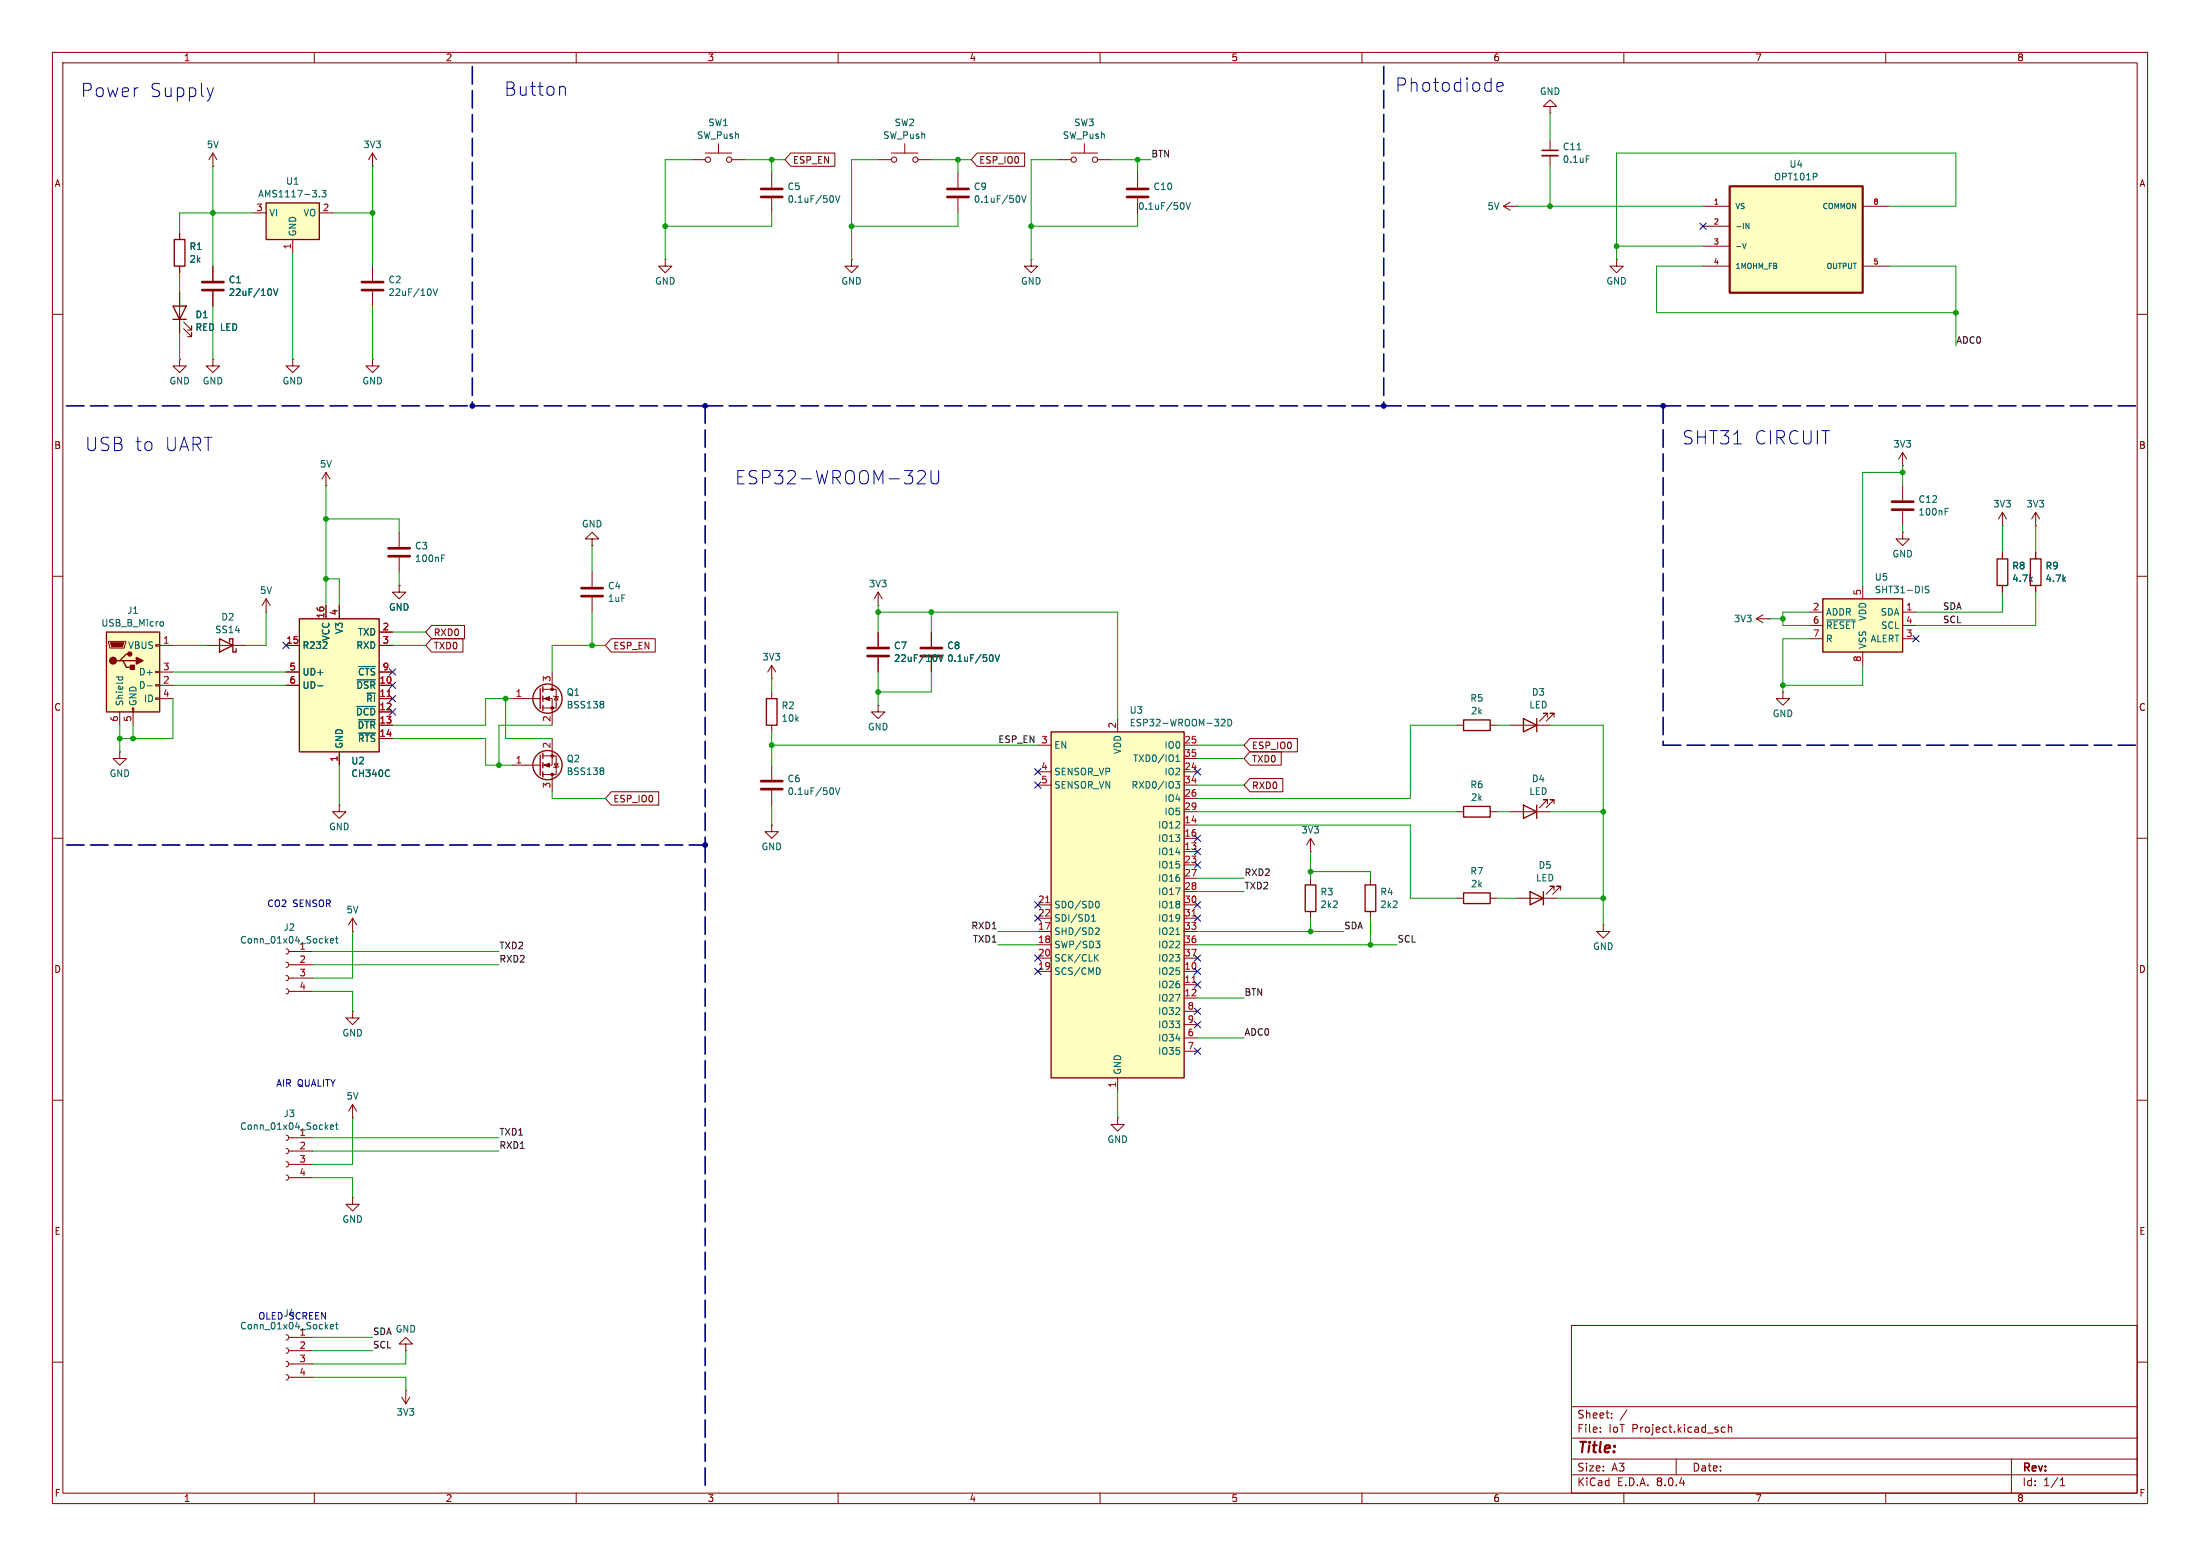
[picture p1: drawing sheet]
<svg xmlns="http://www.w3.org/2000/svg" width="420mm" height="297mm" viewBox="0 0 420 297" stroke-linecap="round" stroke-linejoin="round" font-family="sans-serif">
<g fill="none" stroke="#840000" stroke-width=".19">
<path d="M10 10h400v277h-400zM12 12h396v273h-396zM60 10v2M110 10v2M160 10v2M210 10v2M260 10v2M310 10v2M360 10v2M40.6 31.8h.1M40.6 29.2l-.7 1.3M40.6 29.2v2.6"/>
<path d="M40.6 29.2l.8 1.3M71.1 31.8h.1M71.1 29.2v2.6M71.1 29.2l-.7 1.3M71.1 29.2l.8 1.3M167.6 30.5h2.6M170.2 29.2h5.1M172.7 27.4v1.8M175.3 30.5h2.5M182.9 33v2.8M182.9 37.8v2.8M217.2 33v2.8"/>
<path d="M217.2 37.8v2.8M10 60h2M71.1 50.8v2.8M71.1 55.6v2.8M127 49.5v1.3h1.3l-1.3 1.3-1.3-1.3h1.3M127 49.5h.1M196.8 49.5v1.3h1.3l-1.3 1.3-1.2-1.3h1.2M196.8 49.5h.1M408 60h2M71.1 68.6v1.3h1.3l-1.3 1.2-1.3-1.2h1.3M71.1 68.6h.1M62.2 92.7h.1"/>
<path d="M62.2 90.2l-.7 1.2M62.2 90.2v2.5M62.2 90.2l.8 1.2M10 110h2M76.2 111.8v1.2h1.3l-1.3 1.3-1.3-1.3h1.3M76.2 111.8h.1M76.2 101.6v2.8M76.2 106.4v2.8M408 110h2M97.8 133.4h5.3M103.6 133.4h1.8v5M103.6 131.6h2.6v3.5h-2.6"/>
<path d="M105.4 128.3v3.3M105.7 132.8l1 .3M106.2 133l.4 .6h-.8zM167.6 134.6v1.3h1.3l-1.3 1.3-1.2-1.3h1.2M167.6 134.6h.1M167.6 120.7v2.7M167.6 125.5v2.8M177.8 120.7v2.7M177.8 125.5v2.8M288.3 138.4h7.6M295.4 136.9v-.8h-.8h.8l-1.5 1.6M296.7 136.9v-.8h-.8h.8l-1.6 1.6"/>
<path d="M10 160h2M408 160h2M250.2 162.6h.1M250.2 160l-.8 1.3M250.2 160v2.6M250.2 160l.8 1.3M10 210h2M408 210h2M10 260h2M77.5 256.5h1.2l-1.2-1.2-1.3 1.2h1.3v1.3M77.5 257.8h.1M300 253h108v32h-108z"/>
<path d="M408 260h2M76.7 266.7l.8 1.3M77.5 265.4h.1M77.5 265.4v2.6M78.2 266.7l-.7 1.3M300 278.5h108M300 274.5h108M300 268.5h108M305.5 273.2v.2M305.5 272.5v.1M307.7 270.5v.2M307.7 269.8v.1"/>
<path d="M310.6 269.1l-1.3 1.9M320 278.5v3M329.3 272.5l-.4-.1-.3 .3 .1 .6h.6M329.9 272.5l.3-.1 .3 .1 .1 .9M329.9 271.9v1.5M384 278.5v6.5M60 285v2M110 285v2M160 285v2M210 285v2M260 285v2M300 281.5h108"/>
<path d="M310 285v2M360 285v2M393.3 283.6h.9M393.3 282.5l.4-.4v1.5"/>
<circle cx="170.7" cy="30.5" r=".51"/>
<circle cx="174.8" cy="30.5" r=".51"/>
</g>
<path d="M180.8 36.1h4.1M180.8 37.6h4.1M215.1 36.1h4.1M215.1 37.6h4.1M69.1 55.4h4.1M69.1 53.8h4.1M74.2 106.2h4M74.2 104.6h4M165.6 123.7h4.1M165.6 125.2h4.1M175.8 123.7h4M175.8 125.2h4" fill="none" stroke="#840000" stroke-width=".51"/>
<g fill="none" stroke="#006464" stroke-width=".19">
<path d="M194.5 37.4l.2 .4-.2 .8M195 37.4l.5 1.2 .4-1.2M225.9 38.7l.2 .5-.2 .7M226.4 38.7l.4 1.2 .5-1.2M82.3 55.4v.8M82.7 55.1l.4 1.3 .4-1.3M84.3 106.5h.4M84.3 105.9h.6M115 133.9l.3 .2-.3 .3 .3 .3v.2l-.3 .2M178.8 125.2v.8M179.2 125l.4 1.3 .4-1.3M189.4 125l.2 .5-.2 .7"/>
<path d="M190 125l.4 1.3 .4-1.3"/>
</g>
<g fill="none" stroke="#840000" stroke-width=".25">
<path d="M103.1 131.4v3.9M103.6 131.1v1M103.6 132.8v1.1M103.6 134.6v1M290.8 137.2l2.6 1.2-2.6 1.3zM293.4 137.2v2.5"/>
<circle cx="104.5" cy="133.3" r="2.79"/>
</g>
<g fill="#840000" stroke="#840000" stroke-width=".19">
<path d="M103.9 133.4l1-.4v.7z"/>
<circle cx="105.4" cy="135.1" r=".25"/>
<circle cx="105.4" cy="131.6" r=".25"/>
</g>
<path d="M50.8 38.7h10.2v7h-10.2z" fill="#ffffc2"/>
<path d="M50.8 38.7h10.2v7h-10.2zM33 58.4h2.6l-1.3 2.6zM33.3 45.7h2v5.1h-2zM33 61h2.6M290.8 153.7l2.6 1.2-2.6 1.3zM293.4 153.7v2.5M249.2 168.9h2v5.1h-2zM260.6 168.9h2v5.1h-2z" fill="none" stroke="#840000" stroke-width=".25"/>
<g fill="none" stroke="#840000" stroke-width=".19">
<path d="M34.3 44.5v1.2M34.3 50.8v1.3M34.3 55.9v7.6M40.6 50.8v2.8M40.6 55.6v2.8M48.3 40.6h2.5M55.9 45.7v2.6M61 40.6h2.5M34.3 68.6v1.3h1.3l-1.3 1.2-1.3-1.2h1.3M34.3 68.6h.1M35.1 62.7l1.5 1.6v-.8v.8h-.8M35.1 61.5l1.5 1.5v-.8v.8h-.8"/>
<path d="M40.6 68.6v1.3h1.3l-1.3 1.2-1.2-1.2h1.2M40.6 68.6h.1M55.9 68.6v1.3h1.2l-1.2 1.2-1.3-1.2h1.3M55.9 68.6h.1M288.3 154.9h7.6M295.4 153.4v-.7h-.8h.8l-1.5 1.5M296.7 153.4v-.7h-.8h.8l-1.6 1.5M250.2 167.6v1.3M250.2 174v1.3M261.6 167.6v1.3M261.6 174v1.3M306.1 176.5v1.3h1.2l-1.2 1.3-1.3-1.3h1.3"/>
<path d="M306.1 176.5h.1"/>
</g>
<path d="M61 37.5v.1M61.4 36.3h.8l-.4 .5 .4 .1v.6l-.2 .1-.6-.1M51.8 55.4v.8M52.2 55.1l.4 1.3 .4-1.3" fill="none" stroke="#006464" stroke-width=".19"/>
<path d="M38.6 55.4h4.1M38.6 53.8h4.1" fill="none" stroke="#840000" stroke-width=".51"/>
<path d="M57.1 118.1h15.3v25.4h-15.3z" fill="#ffffc2"/>
<path d="M57.1 118.1h15.3v25.4h-15.3zM279.4 137.4h5.1v2h-5.1zM279.4 153.9h5.1v2.1h-5.1z" fill="none" stroke="#840000" stroke-width=".25"/>
<g fill="none" stroke="#840000" stroke-width=".19">
<path d="M62.2 115.6v2.5M64.8 115.6v2.5M54.6 130.8h2.5M54.6 123.2h2.5M54.6 128.3h2.5M72.4 130.8h2.5M72.4 133.4h2.5M72.4 135.9h2.5M72.4 138.4h2.5M72.4 123.2h2.5M72.4 120.7h2.5M72.4 128.3h2.5"/>
<path d="M278.1 138.4h1.3M284.5 138.4h1.2M340.4 132.1v1.3h1.2l-1.2 1.2-1.3-1.2h1.3M340.4 132.1h.1M64.8 143.5v2.6M72.4 141h2.5M278.1 154.9h1.3M284.5 154.9h1.2M67.3 193v1.3h1.3l-1.3 1.3-1.3-1.3h1.3M67.3 193h.1"/>
</g>
<path d="M60.7 130.9h.9M68.1 134.8h3.6M68.2 129.8h3.5M68.4 137.4h3.3M68.5 139.9h3.2M68.5 127.2h3.2M74.3 147v.1M74.3 148.1v.1" fill="none" stroke="#006464" stroke-width=".19"/>
<path d="M73.9 132.9h.7" fill="none" stroke="#a90000" stroke-width=".19"/>
<path d="M20.3 120.7h10.2v15.2h-10.2z" fill="#ffffc2"/>
<g fill="none" stroke="#840000" stroke-width=".25">
<path d="M381.3 106.7h2v5.1h-2zM20.3 120.7h10.2v15.2h-10.2zM22.9 126.1h.6l.6 1.3h1.3M23.5 126.1h2.5M24.8 124.8h-.7l-1.2 1.3h-.7M41.9 121.9l2.5 1.3-2.5 1.3zM43.8 122.6v-.7h.6v2.6h.7v-.7M146.3 133.4h2v5h-2zM103.1 144.1v3.9M103.6 143.8v1M103.6 145.5v1.1M103.6 147.3v1"/>
<path d="M279.4 170.4h5.1v2.1h-5.1zM292.1 170.2l2.5 1.3-2.5 1.2zM294.6 170.2v2.5"/>
<circle cx="104.5" cy="146" r="2.79"/>
</g>
<g fill="#840000" stroke="#840000" stroke-width=".25">
<path d="M26 125.5l1.3 .6-1.3 .6z"/>
<path d="M24.9 127h.8v.8h-.8z"/>
<circle cx="21.6" cy="126.1" r=".63"/>
<circle cx="24.8" cy="124.8" r=".38"/>
</g>
<g fill="none" stroke="#840000" stroke-width=".19">
<path d="M132.1 30.5h2.5M134.6 29.2h5.1M137.2 27.4v1.8M139.7 30.5h2.5M147.3 33v2.8M147.3 37.8v2.8M201.9 30.5h2.6M204.5 29.2h5M207 27.4v1.8M209.5 30.5h2.6M287 39.4l1.3 .7M287 39.4h2.6"/>
<path d="M288.3 38.6l-1.3 .8M289.6 39.4h.1M295.9 20.3h1.3l-1.3-1.2-1.3 1.2h1.3v1.3M295.9 21.6h.1M295.9 26.7v2M295.9 29.7v2.1M162.6 49.5v1.3h1.2l-1.2 1.3-1.3-1.3h1.3M162.6 49.5h.1M308.6 49.5v1.3h1.3l-1.3 1.3-1.3-1.3h1.3M308.6 49.5h.1M382.3 97.8v2.5M382.3 97.8l-.8 1.3"/>
<path d="M382.3 97.8l.7 1.3M50.8 116.8h.1M50.8 114.3l-.8 1.3M50.8 114.3v2.5M50.8 114.3l.8 1.3M113 102.9h1.3l-1.3-1.3-1.2 1.3h1.2v1.2M113 104.1h.1M113 109.2v2.8M113 114v2.8M167.6 115.6h.1M167.6 113l-.7 1.3M167.6 113v2.6"/>
<path d="M167.6 113l.8 1.3M335.3 118.1l1.2 .8M335.3 118.1h2.5M336.5 117.3l-1.2 .8M337.8 118.1h.1M382.3 100.3h.1M382.3 105.4v1.3M382.3 111.8v1.2M20.7 122.4h3.3v.3l-.3 1h-2.7zM22.9 135.9v2.5M25.3 135.1h.2v.8h-.2zM25.4 135.9v2.5"/>
<path d="M29.7 133.2h.8v.3h-.8zM29.7 130.7h.8v.2h-.8zM29.7 128.1h.8v.3h-.8zM29.7 123.1h.8v.2h-.8zM30.5 123.2h2.5M30.5 130.8h2.5M30.5 128.3h2.5M30.5 133.4h2.5M39.4 123.2h7.6M147.3 129.5h.1M147.3 127v2.5M147.3 132.1v1.3"/>
<path d="M147.3 138.4v1.3M147.3 127l-.7 1.3M147.3 127l.8 1.3M22.9 143.5v1.3h1.2l-1.2 1.3-1.3-1.3h1.3M22.9 143.5h.1M64.8 153.7v1.2h1.2l-1.2 1.3-1.3-1.3h1.3M64.8 153.7h.1M97.8 146.1h5.3M103.6 144.3h2.6v3.5h-2.6M105.4 141v5.1h-1.8M105.4 147.8v3.3M105.8 145.8h.8l-.4 .6z"/>
<path d="M106.7 146.3l-1 .3M147.3 157.5v1.3h1.3l-1.3 1.2-1.3-1.2h1.3M147.3 157.5h.1M147.3 146.1v2.7M147.3 150.9v2.8M67.3 177.8h.1M67.3 175.3l-.8 1.2M67.3 175.3v2.5M67.3 175.3l.8 1.2M278.1 171.5h1.3M284.5 171.5h1.2M289.6 171.5h7.6"/>
<path d="M296.7 169.9v-.7h-.8h.8l-1.6 1.5M297.9 169.9v-.7h-.7h.7l-1.5 1.5M54.6 188.7l.4 .2 .1 .3-.1 .4-.4 .1M54.6 186.2l.4 .1 .1 .4-.1 .3-.4 .2M54.6 183.6l.4 .2 .1 .4-.1 .3-.4 .2M54.6 181.1l.4 .2 .1 .3-.1 .4-.4 .1M55.1 189.2h4.6M55.1 186.7h4.6M55.1 184.2h4.6M55.1 181.6h4.6M54.6 219.2l.4 .2 .1 .3-.1 .4-.4 .1M54.6 216.7l.4 .1 .1 .4-.1 .3-.4 .2"/>
<path d="M55.1 219.7h4.6M55.1 217.2h4.6M67.3 213.4h.1M67.3 210.8v2.6M67.3 210.8l-.8 1.3M67.3 210.8l.8 1.3M54.6 224.3l.4 .1 .1 .4-.1 .3-.4 .2M54.6 221.7l.4 .2 .1 .3-.1 .4-.4 .2M55.1 224.8h4.6M55.1 222.2h4.6M67.3 228.6v1.3h1.3l-1.3 1.2-1.3-1.2h1.3M67.3 228.6h.1"/>
<path d="M54.6 259.8l.4 .2 .1 .3-.1 .4-.4 .2M54.6 257.3l.4 .2 .1 .3-.1 .4-.4 .1M54.6 254.8l.4 .1 .1 .4-.1 .3-.4 .2M55.1 257.8h4.6M55.1 255.3h4.6M54.6 262.4l.4 .1 .1 .4-.1 .3-.4 .2M55.1 262.9h4.6M55.1 260.3h4.6"/>
<circle cx="135.1" cy="30.5" r=".51"/>
<circle cx="139.2" cy="30.5" r=".51"/>
<circle cx="205" cy="30.5" r=".51"/>
<circle cx="209" cy="30.5" r=".51"/>
</g>
<g fill="#840000" stroke="#840000" stroke-width=".19">
<path d="M21.1 122.7h2.5l-.2 .7h-2.1z"/>
<path d="M103.9 146.1l1-.4v.7z"/>
<circle cx="105.4" cy="144.3" r=".25"/>
<circle cx="105.4" cy="147.8" r=".25"/>
</g>
<g fill="none" stroke="#006464" stroke-width=".19">
<path d="M158.9 37.4l.2 .4-.2 .8M159.5 37.4l.4 1.2 .4-1.2M301.1 28.6h.7M302.8 29.7h.6M30.8 118.7h.3l.1 .2-.1 .5-.3 .1M22.2 129.2h1.2M22.7 129.2l-.1 .4M23.4 129.2v.4M28.1 130.9h1M115 146.6l.3 .2-.3 .3 .3 .3v.2l-.3 .2M158.9 150.4l.2 .5-.2 .7M159.5 150.4l.4 1.3 .4-1.3"/>
<path d="M63.1 179.6l.6-.1-.1-.3h-.3l-.2 .1v.7h.5M64 179.2h.5M64.2 178.7v1.1l.3 .2M63.1 215.1l.6-.1-.1-.2-.3-.1-.2 .2v.6h.5M64 214.7h.5M64.2 214.3v1.1l.3 .2M63.1 253.2l.6-.1-.1-.2-.3-.1-.2 .2v.6h.5M64 252.8h.5M64.2 252.4v1.1l.3 .2"/>
</g>
<path d="M145.3 36.1h4.1M145.3 37.6h4.1M111 113.8h4.1M111 112.3h4.1M145.3 149.1h4.1M145.3 150.6h4.1" fill="none" stroke="#840000" stroke-width=".51"/>
<path d="M294.4 29.7h3" fill="none" stroke="#840000" stroke-width=".33"/>
<path d="M294.4 28.7h3" fill="none" stroke="#840000" stroke-width=".3"/>
<path d="M330.2 35.6h25.4v20.3h-25.4z" fill="#ffffc2"/>
<path d="M330.2 35.6h25.4v20.3h-25.4z" fill="none" stroke="#840000" stroke-width=".41"/>
<path d="M325.1 39.4h5.1M355.6 39.4h5.1M325.1 43.2h5.1M325.1 47h5.1M325.1 50.8h5.1M355.6 50.8h5.1" fill="none" stroke="#840000" stroke-width=".19"/>
<path d="M346.8 33.2v.4M333.3 42.6l.6 1v-1M333.3 46.4l-.3 1.1" fill="none" stroke="#006464" stroke-width=".19"/>
<path d="M200.7 139.7h25.4v66h-25.4z" fill="#ffffc2"/>
<path d="M200.7 139.7h25.4v66h-25.4z" fill="none" stroke="#840000" stroke-width=".25"/>
<g fill="none" stroke="#840000" stroke-width=".19">
<path d="M363.2 88.9h.1M363.2 86.4l-.7 1.2M363.2 86.4v2.5M363.2 86.4l.8 1.2M213.4 137.2v2.5M198.1 147.3h2.6M198.1 142.2h2.6M198.1 149.9h2.6M226.1 157.5h2.5M226.1 147.3h2.5M226.1 142.2h2.5M226.1 152.4h2.5"/>
<path d="M226.1 154.9h2.5M226.1 149.9h2.5M226.1 144.8h2.5M198.1 177.8h2.6M198.1 172.7h2.6M198.1 175.3h2.6M226.1 162.6h2.5M226.1 160h2.5M226.1 177.8h2.5M226.1 172.7h2.5M226.1 175.3h2.5M226.1 165.1h2.5"/>
<path d="M226.1 167.6h2.5M226.1 170.2h2.5M198.1 185.4h2.6M198.1 180.3h2.6M198.1 182.9h2.6M226.1 185.4h2.5M226.1 188h2.5M226.1 190.5h2.5M226.1 180.3h2.5M226.1 182.9h2.5M226.1 198.1h2.5M226.1 193h2.5"/>
<path d="M226.1 195.6h2.5M213.4 213.4v1.2h1.2l-1.2 1.3-1.3-1.3h1.3M213.4 213.4h.1M213.4 205.7v2.6M226.1 200.7h2.5"/>
</g>
<path d="M199.6 172.3h.8M227.6 174.8h.7M227.6 187.5h.7" fill="none" stroke="#a90000" stroke-width=".19"/>
<g fill="none" stroke="#006464" stroke-width=".19">
<path d="M233.1 137.4l.5-.1 .3 .4-.8 .9h.8M234.4 137.3a.64 .64 0 0 1 .7 .6 .64 .64 0 0 1-.7 .7zM224.4 149.2h.8l-.4 .5 .3 .1v.5l-.1 .1h-.5M224.5 145.4h.7M224.5 144.5l.3-.4v1.3M208.4 175.8h.7M208.4 174.9l.4-.3v1.2M209.2 179.6h.8l-.4 .5 .3 .2 .1 .4-.3 .2h-.3M209.3 177.1l.4 .1 .2 .3-.8 .9h.8M209.4 172a.68 .68 0 0 1 .5 .7 .68 .68 0 0 1-.5 .6M224.5 178.4h.7M209.1 182.7l.6 .8"/>
<path d="M209.7 182.2l-.8 .7M209.8 184.8l.2 .5-.2 .6"/>
</g>
<path d="M348 114.3h15.2v10.2h-15.2z" fill="#ffffc2"/>
<path d="M348 114.3h15.2v10.2h-15.2zM387.6 106.7h2v5.1h-2z" fill="none" stroke="#840000" stroke-width=".25"/>
<g fill="none" stroke="#840000" stroke-width=".19">
<path d="M151 29.2h8.4v2.6h-8.4l-1.1-1.3zM186.5 29.2h9.1v2.6h-9.1l-1.1-1.3zM34.3 44.5v1.2M34.3 50.8v1.3M34.3 55.9v2.5M40.6 50.8v2.8M40.6 55.6v2.8M34.3 61v2.5M363.2 92.7v2.8M363.2 97.5v2.8M388.6 97.8v2.5M388.6 97.8l-.7 1.3"/>
<path d="M388.6 97.8l.8 1.3M62.2 115.6v2.5M64.8 115.6v2.5M76.2 111.8h.1M82.4 119.4h6.3v2.5h-6.3l-1.1-1.2zM345.4 116.8h2.6M345.4 119.4h2.6M355.6 111.8v2.5M363.2 101.6v1.3h1.3l-1.3 1.2-1.3-1.2h1.3M363.2 101.6h.1M363.2 116.8h2.6M363.2 119.4h2.6"/>
<path d="M382.3 105.4v1.3M382.3 111.8v1.2M388.6 100.3h.1M388.6 105.4v1.3M388.6 111.8v1.2M54.6 130.8h2.5M54.6 123.2h2.5M54.6 128.3h2.5M72.4 130.8h2.5M72.4 133.4h2.5M72.4 135.9h2.5M72.4 138.4h2.5"/>
<path d="M72.4 123.2h2.5M72.4 120.7h2.5M72.4 128.3h2.5M82.4 121.9h6v2.6h-6l-1.1-1.3zM116.7 121.9h8.4v2.6h-8.4l-1.1-1.3zM167.6 120.7v2.7M167.6 125.5v2.8M177.8 120.7v2.7M177.8 125.5v2.8M345.4 121.9h2.6M355.6 124.5v2.5M363.2 121.9h2.6"/>
<path d="M64.8 143.5v2.6M72.4 141h2.5M116.7 151.1h9.1v2.6h-9.1l-1.1-1.3zM238.6 141h9.1v2.5h-9.1l-1.1-1.3zM238.6 148.6h6.3v2.5h-6.3l-1.1-1.2zM238.6 143.5h6v2.6h-6l-1.1-1.3z"/>
</g>
<g fill="none" stroke="#006464" stroke-width=".19">
<path d="M51.8 55.4v.8M52.2 55.1l.4 1.3 .4-1.3M371.3 97.6h.5M371.3 97h.6M348.7 118.3h5.5M368.2 111.9h-.4l-.2 .1v.4l.5 .2 .1 .3-.2 .3-.5-.1M60.7 130.9h.9M68.1 134.8h3.6M68.2 129.8h3.5M68.4 137.4h3.3M68.5 139.9h3.2M68.5 127.2h3.2"/>
<path d="M178.8 125.2v.8M179.2 125l.4 1.3 .4-1.3M189.4 125l.2 .5-.2 .7M190 125l.4 1.3 .4-1.3M74.3 147v.1M74.3 148.1v.1"/>
</g>
<path d="M361.2 95.8h4.1M361.2 97.3h4.1" fill="none" stroke="#840000" stroke-width=".51"/>
<path d="M40.8 16.7l-.6 1.7M107.2 16.5h.4l.3 .4v1.3M285.7 16.6l1.3-.3-.2-.4-.7-.2-.4 .4v1l.2 .2 .2 .1 .7-.1M175.3 89.9l.9-.1a.69 .69 0 0 1 .3 1.1l-1.4 1.5h1.6M177.7 89.8v2.1l.5 .5 .7-.2 .3-.3v-2.1" fill="none" stroke="#0000c2" stroke-width=".19"/>
<path d="M90.2 12.7v64.8M264.2 12.7v64.8M12.7 77.5h77.5M90.2 77.5h44.4M134.6 77.5h129.6M134.6 77.5v83.8M264.2 77.5h53.3M317.5 77.5v64.7M317.5 77.5h90.2M317.5 142.2h90.2M12.7 161.3h121.9M134.6 161.3v123.2" fill="none" stroke="#000084" stroke-width=".3" stroke-dasharray="3.4 1.2"/>
<g fill="none" stroke="#009600" stroke-width=".19">
<path d="M40.6 31.8v19M71.1 31.8v19M132.1 30.5h-5.1v19M142.2 30.5h7.7M147.3 30.5v2.5M167.6 30.5h-5v19M177.8 30.5h7.6M182.9 30.5v2.5M201.9 30.5h-5.1v19M212.1 30.5h7.6M217.2 30.5v2.5M289.6 39.4h35.5"/>
<path d="M295.9 21.6v5.1M295.9 31.8v7.6M360.7 39.4h12.7v-10.2h-64.8v20.3M34.3 52.1v3.8M40.6 58.4v10.2M48.3 40.6h-14v3.9M55.9 48.3v20.3M63.5 40.6h7.6M71.1 58.4v10.2M147.3 40.6v2.6h-20.3M182.9 40.6v2.6h-20.3M217.2 40.6v2.6h-20.4"/>
<path d="M308.6 47h16.5M325.1 50.8h-8.9v8.9h57.2M360.7 50.8h12.7v15.2M34.3 63.5v5.1M62.2 99.1h14v2.5M62.2 92.7v22.9M363.2 90.2h-7.6v21.6M363.2 88.9v3.8M50.8 116.8v6.4h-3.8M62.2 110.5h2.6v5.1M76.2 109.2v2.6M113 104.1v5.1"/>
<path d="M113 116.8v6.4M167.6 115.6v5.1M167.6 116.8h45.8v20.4M177.8 116.8v3.9M337.8 118.1h2.6M345.4 116.8h-5v2.6h5M363.2 100.3v1.3M382.3 113v3.8h-16.5M382.3 100.3v5.1M388.6 113v6.4h-22.8M388.6 100.3v5.1M22.9 138.4v5.1"/>
<path d="M25.4 138.4v2.6M33 133.4v7.6h-10.1M33 130.8h21.6M33 123.2h6.4M33 128.3h21.6M74.9 123.2h6.4M74.9 120.7h6.4M96.5 133.4v7.6h8.9M97.8 133.4h-5.1v5h-17.8M105.4 138.4h-10.2v7.7M115.6 123.2h-10.2v5.1M147.3 129.5v2.6"/>
<path d="M147.3 139.7v6.4M167.6 128.3v6.3M177.8 128.3v3.8h-10.2M278.1 138.4h-8.9v14h-40.6M285.7 138.4h2.6M295.9 138.4h10.2v38.1M345.4 121.9h-5v10.2M355.6 127v3.8h-15.2M64.8 146.1v7.6M74.9 141h17.8v5.1h5.1M105.4 151.1v1.3h10.2M147.3 153.7v3.8"/>
<path d="M147.3 142.2h50.8M228.6 157.5h40.6v14h8.9M228.6 154.9h49.5M228.6 144.8h8.9M228.6 149.9h8.9M228.6 142.2h8.9M285.7 154.9h2.6M295.9 154.9h10.2M67.3 177.8v8.9h-7.6M190.5 177.8h7.6M228.6 177.8h27.9M228.6 170.2h8.9"/>
<path d="M228.6 167.6h8.9M250.2 166.4h11.4v1.2M250.2 162.6v5M250.2 175.3v2.5M261.6 175.3v5M285.7 171.5h3.9M297.2 171.5h8.9M59.7 181.6h35.5M59.7 189.2h7.6v3.8M59.7 184.2h35.5M190.5 180.3h7.6M228.6 180.3h38.1"/>
<path d="M228.6 198.1h8.9M228.6 190.5h8.9M59.7 217.2h35.5M59.7 219.7h35.5M67.3 213.4v8.8h-7.6M213.4 208.3v5.1M59.7 224.8h7.6v3.8M59.7 257.8h11.4M59.7 255.3h11.4M77.5 257.8v2.5h-17.8M59.7 262.9h17.8v2.5"/>
</g>
<g fill="none" stroke="#000084" stroke-width=".19">
<path d="M324.5 42.6l1.2 1.2M325.7 42.6l-1.2 1.2M54 122.6l1.2 1.2M55.2 122.6l-1.2 1.2M74.3 132.7l1.2 1.3M74.3 135.3l1.2 1.2M74.3 130.2l1.2 1.2M74.3 127.7l1.2 1.2M75.5 132.7l-1.2 1.3M75.5 135.3l-1.2 1.2M75.5 130.2l-1.2 1.2M75.5 127.7l-1.2 1.2"/>
<path d="M365.2 121.3l1.2 1.2M366.4 121.3l-1.2 1.2M197.5 149.3l1.2 1.2M197.5 146.7l1.2 1.2M198.7 149.3l-1.2 1.2M198.7 146.7l-1.2 1.2M228 159.4l1.2 1.2M228 146.7l1.2 1.2M229.2 159.4l-1.2 1.2M229.2 146.7l-1.2 1.2M197.5 174.7l1.2 1.2M197.5 172.1l1.2 1.2"/>
<path d="M198.7 174.7l-1.2 1.2M198.7 172.1l-1.2 1.2M228 162l1.2 1.2M228 172.1l1.2 1.2M228 174.7l1.2 1.2M228 164.5l1.2 1.2M229.2 162l-1.2 1.2M229.2 172.1l-1.2 1.2M229.2 174.7l-1.2 1.2M229.2 164.5l-1.2 1.2M197.5 182.3l1.2 1.2M197.5 184.8l1.2 1.2"/>
<path d="M198.7 182.3l-1.2 1.2M198.7 184.8l-1.2 1.2M228 182.3l1.2 1.2M228 184.8l1.2 1.2M228 187.4l1.2 1.2M228 192.4l1.2 1.2M228 195l1.2 1.2M229.2 182.3l-1.2 1.2M229.2 184.8l-1.2 1.2M229.2 187.4l-1.2 1.2M229.2 192.4l-1.2 1.2M229.2 195l-1.2 1.2"/>
<path d="M228 200.1l1.2 1.2M229.2 200.1l-1.2 1.2"/>
</g>
<path d="M73.9 132.9h.7" fill="none" stroke="#a90000" stroke-width=".19"/>
<g fill="#009600" stroke="#009600" stroke-width=".19">
<circle cx="62.2" cy="99.1" r=".46"/>
<circle cx="71.1" cy="40.6" r=".46"/>
<circle cx="40.6" cy="40.6" r=".46"/>
<circle cx="25.4" cy="141" r=".46"/>
<circle cx="22.9" cy="141" r=".46"/>
<circle cx="96.5" cy="133.4" r=".46"/>
<circle cx="62.2" cy="110.5" r=".46"/>
<circle cx="113" cy="123.2" r=".46"/>
<circle cx="95.2" cy="146.1" r=".46"/>
<circle cx="147.3" cy="142.2" r=".46"/>
<circle cx="167.6" cy="116.8" r=".46"/>
<circle cx="177.8" cy="116.8" r=".46"/>
<circle cx="127" cy="43.2" r=".46"/>
<circle cx="182.9" cy="30.5" r=".46"/>
<circle cx="162.6" cy="43.2" r=".46"/>
<circle cx="167.6" cy="132.1" r=".46"/>
<circle cx="147.3" cy="30.5" r=".46"/>
<circle cx="250.2" cy="177.8" r=".46"/>
<circle cx="250.2" cy="166.4" r=".46"/>
<circle cx="261.6" cy="180.3" r=".46"/>
<circle cx="340.4" cy="130.8" r=".46"/>
<circle cx="340.4" cy="118.1" r=".46"/>
<circle cx="306.1" cy="154.9" r=".46"/>
<circle cx="306.1" cy="171.5" r=".46"/>
<circle cx="196.8" cy="43.2" r=".46"/>
<circle cx="217.2" cy="30.5" r=".46"/>
<circle cx="308.6" cy="47" r=".46"/>
<circle cx="363.2" cy="90.2" r=".46"/>
<circle cx="373.4" cy="59.7" r=".46"/>
<circle cx="295.9" cy="39.4" r=".46"/>
</g>
<g fill="#000084" stroke="#000084" stroke-width=".19">
<circle cx="90.2" cy="77.5" r=".46"/>
<circle cx="134.6" cy="77.5" r=".46"/>
<circle cx="134.6" cy="161.3" r=".46"/>
<circle cx="317.5" cy="77.5" r=".46"/>
<circle cx="264.2" cy="77.5" r=".46"/>
</g>
<g font-size="3.5" fill="#0000c2">
<text x="266.3" y="17.8">Photodiode</text>
<text x="15.4" y="18.8">Power</text>
<text x="28.5" y="18.8">Supply</text>
<text x="96.2" y="18.5">Button</text>
<text x="16.2" y="86.3">USB to</text>
<text x="31.3" y="86.3">UART</text>
<text x="321.1" y="85.1">SHT31</text>
<text x="334.8" y="85.1">CIRCUIT</text>
<text x="140.3" y="92.7">ESP32-WROOM-32U</text>
</g>
<text font-size="2.8" fill="#840000" x="301" y="277.9">Title:</text>
<g font-size="2.1" fill="#840000">
<text x="301" y="273.7">File:</text>
<text x="301" y="271">Sheet:</text>
<text x="307.1" y="273.7">IoT</text>
<text x="311.6" y="273.7">Project.kicad_sch</text>
<text x="301" y="281.1">Size:</text>
<text x="307.6" y="281.1">A3</text>
<text x="323" y="281.1">Date:</text>
<text x="386" y="281.3">Rev:</text>
<text x="301" y="283.9">KiCad</text>
<text x="308.7" y="283.9">E.D.A.</text>
<text x="316.3" y="283.9">8.0.4</text>
<text x="386" y="283.9">Id:</text>
<text x="390.1" y="283.9">1/1</text>
</g>
<g font-size="1.8" fill="#840000">
<text x="35" y="11.9">1</text>
<text x="85" y="11.9">2</text>
<text x="135" y="11.9">3</text>
<text x="185" y="11.9">4</text>
<text x="235" y="11.9">5</text>
<text x="285" y="11.9">6</text>
<text x="335" y="11.9">7</text>
<text x="385" y="11.9">8</text>
<text x="10.3" y="35.9">A</text>
<text x="151.3" y="31.4">ESP_EN</text>
<text x="186.8" y="31.4">ESP_IO0</text>
<text x="408.3" y="35.9">A</text>
<text x="10.3" y="85.9">B</text>
<text x="408.2" y="85.9">B</text>
<text x="82.7" y="124.1">TXD0</text>
<text x="82.7" y="121.6">RXD0</text>
<text x="117" y="124.1">ESP_EN</text>
<text x="10.3" y="135.9">C</text>
<text x="408.2" y="135.9">C</text>
<text x="238.9" y="143.2">ESP_IO0</text>
<text x="238.9" y="145.7">TXD0</text>
<text x="117" y="153.4">ESP_IO0</text>
<text x="238.9" y="150.8">RXD0</text>
<text x="10.3" y="185.9">D</text>
<text x="408.2" y="185.9">D</text>
<text x="10.3" y="235.9">E</text>
<text x="408.3" y="235.9">E</text>
<text x="10.3" y="285.9">F</text>
<text x="35" y="286.9">1</text>
<text x="85" y="286.9">2</text>
<text x="135" y="286.9">3</text>
<text x="185" y="286.9">4</text>
<text x="235" y="286.9">5</text>
<text x="285" y="286.9">6</text>
<text x="335" y="286.9">7</text>
<text x="385" y="286.9">8</text>
<text x="408.3" y="285.9">F</text>
</g>
<g font-size="1.8" fill="#006464">
<text x="293.9" y="18.3">GND</text>
<text x="39.4" y="28.5">5V</text>
<text x="69.3" y="28.5">3V3</text>
<text x="132.9" y="26.7">SW_Push</text>
<text x="135.1" y="24.3">SW1</text>
<text x="168.5" y="26.7">SW_Push</text>
<text x="170.7" y="24.3">SW2</text>
<text x="202.8" y="26.7">SW_Push</text>
<text x="205" y="24.3">SW3</text>
<text x="298.2" y="28.9">C11</text>
<text x="54.5" y="35.5">U1</text>
<text x="298.2" y="31.3">0.1uF</text>
<text x="338.6" y="34.6">OPT101P</text>
<text x="341.5" y="32.2">U4</text>
<text x="49.2" y="37.9">AMS1117-3.3</text>
<text x="51.3" y="41.5">VI</text>
<text x="57.8" y="41.5">VO</text>
<text x="150.3" y="36.5">C5</text>
<text x="150.3" y="38.9">0.1uF/50V</text>
<text x="185.8" y="36.5">C9</text>
<text x="185.8" y="38.9">0.1uF/50V</text>
<text x="217.2" y="40.2">0.1uF/50V</text>
<text x="220.1" y="36.5">C10</text>
<text x="283.9" y="40.2">5V</text>
<text x="36.1" y="47.9">R1</text>
<text x="56.7" y="45.2" transform="rotate(-90 56.7 45.2)">GND</text>
<text x="36.1" y="50.3">2k</text>
<text x="43.6" y="54.3">C1</text>
<text x="43.6" y="56.7">22uF/10V</text>
<text x="74.1" y="54.3">C2</text>
<text x="74.1" y="56.7">22uF/10V</text>
<text x="125" y="54.5">GND</text>
<text x="160.5" y="54.5">GND</text>
<text x="194.8" y="54.5">GND</text>
<text x="306.6" y="54.5">GND</text>
<text x="37.2" y="60.9">D1</text>
<text x="37.2" y="63.4">RED</text>
<text x="42.1" y="63.4">LED</text>
<text x="32.3" y="73.6">GND</text>
<text x="38.6" y="73.6">GND</text>
<text x="53.8" y="73.6">GND</text>
<text x="69.1" y="73.6">GND</text>
<text x="61" y="89.4">5V</text>
<text x="361.4" y="85.6">3V3</text>
<text x="111" y="100.9">GND</text>
<text x="366.2" y="96.2">C12</text>
<text x="366.2" y="98.6">100nF</text>
<text x="380.4" y="97.1">3V3</text>
<text x="386.8" y="97.1">3V3</text>
<text x="79.1" y="105.1">C3</text>
<text x="79.1" y="107.5">100nF</text>
<text x="361.2" y="106.6">GND</text>
<text x="49.5" y="113.6">5V</text>
<text x="116" y="112.7">C4</text>
<text x="165.8" y="112.3">3V3</text>
<text x="357.8" y="111">U5</text>
<text x="357.8" y="113.4">SHT31-DIS</text>
<text x="384.1" y="108.9">R8</text>
<text x="384.1" y="111.3">4.7k</text>
<text x="390.4" y="108.9">R9</text>
<text x="390.4" y="111.3">4.7k</text>
<text x="19.3" y="119.8">USB_B_Micro</text>
<text x="24.2" y="117.4">J1</text>
<text x="42.2" y="118.6">D2</text>
<text x="74.2" y="116.8">GND</text>
<text x="116" y="115.1">1uF</text>
<text x="330.9" y="119">3V3</text>
<text x="348.5" y="117.7">ADDR</text>
<text x="356.5" y="118.6" transform="rotate(-90 356.5 118.6)">VDD</text>
<text x="358.9" y="117.7">SDA</text>
<text x="24.4" y="124.1">VBUS</text>
<text x="41" y="121.1">SS14</text>
<text x="57.7" y="124.1">R232</text>
<text x="63.1" y="122.4" transform="rotate(-90 63.1 122.4)">VCC</text>
<text x="65.6" y="121.1" transform="rotate(-90 65.6 121.1)">V3</text>
<text x="67.9" y="124.1">RXD</text>
<text x="68.2" y="121.5">TXD</text>
<text x="170.6" y="124.1">C7</text>
<text x="180.7" y="124.1">C8</text>
<text x="348.5" y="120.2">~{RESET}</text>
<text x="348.5" y="122.8">R</text>
<text x="356.5" y="124" transform="rotate(-90 356.5 124)">VSS</text>
<text x="357" y="122.8">ALERT</text>
<text x="359" y="120.2">SCL</text>
<text x="26.4" y="131.7">D-</text>
<text x="26.4" y="129.1">D+</text>
<text x="57.7" y="129.1">UD+</text>
<text x="57.7" y="131.7">UD-</text>
<text x="67.9" y="131.7">~{DSR}</text>
<text x="68.2" y="129.1">~{CTS}</text>
<text x="145.5" y="126.3">3V3</text>
<text x="170.6" y="126.5">22uF/10V</text>
<text x="180.7" y="126.5">0.1uF/50V</text>
<text x="23.7" y="134.9" transform="rotate(-90 23.7 134.9)">Shield</text>
<text x="26.3" y="134.9" transform="rotate(-90 26.3 134.9)">GND</text>
<text x="27.4" y="134.2">ID</text>
<text x="67.9" y="136.8">~{DCD}</text>
<text x="69.8" y="134.2">~{RI}</text>
<text x="108.1" y="135.4">BSS138</text>
<text x="108.1" y="133">Q1</text>
<text x="149.1" y="135.5">R2</text>
<text x="149.1" y="138">10k</text>
<text x="215.6" y="136.4">U3</text>
<text x="280.6" y="134.1">R5</text>
<text x="280.7" y="136.6">2k</text>
<text x="291.9" y="135.4">LED</text>
<text x="292.3" y="133">D3</text>
<text x="338.3" y="137.1">GND</text>
<text x="65.6" y="143" transform="rotate(-90 65.6 143)">GND</text>
<text x="68.2" y="139.3">~{DTR}</text>
<text x="68.2" y="141.8">~{RTS}</text>
<text x="165.6" y="139.6">GND</text>
<text x="201.2" y="143.1">EN</text>
<text x="215.6" y="138.8">ESP32-WROOM-32D</text>
<text x="222.2" y="143.1">IO0</text>
<text x="20.8" y="148.5">GND</text>
<text x="67" y="146.1">U2</text>
<text x="67" y="148.5">CH340C</text>
<text x="108.1" y="145.7">Q2</text>
<text x="108.1" y="148.1">BSS138</text>
<text x="150.3" y="149.5">C6</text>
<text x="201.2" y="148.2">SENSOR_VP</text>
<text x="214.2" y="144" transform="rotate(-90 214.2 144)">VDD</text>
<text x="216.2" y="145.6">TXD0/IO1</text>
<text x="222.2" y="148.2">IO2</text>
<text x="292.3" y="149.5">D4</text>
<text x="150.3" y="151.9">0.1uF/50V</text>
<text x="201.2" y="150.7">SENSOR_VN</text>
<text x="215.9" y="150.7">RXD0/IO3</text>
<text x="222.2" y="153.3">IO4</text>
<text x="222.2" y="155.8">IO5</text>
<text x="280.6" y="150.6">R6</text>
<text x="280.7" y="153.1">2k</text>
<text x="291.9" y="151.9">LED</text>
<text x="62.7" y="158.7">GND</text>
<text x="221" y="158.3">IO12</text>
<text x="221" y="160.9">IO13</text>
<text x="248.3" y="159.3">3V3</text>
<text x="145.3" y="162.5">GND</text>
<text x="221" y="163.4">IO14</text>
<text x="221" y="166">IO15</text>
<text x="280.6" y="167.2">R7</text>
<text x="293.6" y="166">D5</text>
<text x="201.2" y="173.6">SDO/SD0</text>
<text x="221" y="168.5">IO16</text>
<text x="221" y="171">IO17</text>
<text x="221" y="173.6">IO18</text>
<text x="252" y="171.1">R3</text>
<text x="252" y="173.5">2k2</text>
<text x="263.4" y="171.1">R4</text>
<text x="263.4" y="173.5">2k2</text>
<text x="280.7" y="169.6">2k</text>
<text x="293.1" y="168.4">LED</text>
<text x="54.1" y="177.9">J2</text>
<text x="66.1" y="174.5">5V</text>
<text x="201.2" y="178.7">SHD/SD2</text>
<text x="201.2" y="176.1">SDI/SD1</text>
<text x="221" y="176.1">IO19</text>
<text x="221" y="178.7">IO21</text>
<text x="45.7" y="180.3">Conn_01x04_Socket</text>
<text x="201.2" y="181.2">SWP/SD3</text>
<text x="201.2" y="183.7">SCK/CLK</text>
<text x="221" y="181.2">IO22</text>
<text x="221" y="183.7">IO23</text>
<text x="304" y="181.5">GND</text>
<text x="201.2" y="186.3">SCS/CMD</text>
<text x="221" y="186.3">IO25</text>
<text x="221" y="188.8">IO26</text>
<text x="221" y="191.4">IO27</text>
<text x="221" y="193.9">IO32</text>
<text x="221" y="196.4">IO33</text>
<text x="65.3" y="198">GND</text>
<text x="221" y="199">IO34</text>
<text x="221" y="201.5">IO35</text>
<text x="214.2" y="205.2" transform="rotate(-90 214.2 205.2)">GND</text>
<text x="45.7" y="215.9">Conn_01x04_Socket</text>
<text x="54.1" y="213.4">J3</text>
<text x="66.1" y="210.1">5V</text>
<text x="211.3" y="218.4">GND</text>
<text x="65.3" y="233.6">GND</text>
<text x="45.7" y="254">Conn_01x04_Socket</text>
<text x="75.6" y="270.4">3V3</text>
</g>
<g font-size="1.8" fill="#0f0f0f">
<text x="219.7" y="30.1">BTN</text>
<text x="373.4" y="65.7">ADC0</text>
<text x="370.8" y="116.5">SDA</text>
<text x="370.8" y="119">SCL</text>
<text x="190.5" y="141.9">ESP_EN 3</text>
<text x="237.5" y="167.3">RXD2</text>
<text x="237.5" y="169.8">TXD2</text>
<text x="185.3" y="177.5">RXD1</text>
<text x="185.6" y="180">TXD1</text>
<text x="256.5" y="177.5">SDA</text>
<text x="266.7" y="180">SCL</text>
<text x="95.2" y="183.8">RXD2</text>
<text x="95.2" y="181.3">TXD2</text>
<text x="237.5" y="190.2">BTN</text>
<text x="237.5" y="197.8">ADC0</text>
<text x="95.2" y="219.4">RXD1</text>
<text x="95.2" y="216.8">TXD1</text>
<text x="71.1" y="257.5">SCL</text>
<text x="71.1" y="254.9">SDA GND</text>
</g>
<g font-size="1.8" fill="#a90000">
<text x="48.8" y="40.4">3</text>
<text x="61.5" y="40.4">2</text>
<text x="55.6" y="47.7" transform="rotate(-90 55.6 47.7)">1</text>
<text x="355.3" y="113.7" transform="rotate(-90 355.3 113.7)">5</text>
<text x="62" y="118.2" transform="rotate(-90 62 118.2)">16</text>
<text x="64.5" y="117.5" transform="rotate(-90 64.5 117.5)">4</text>
<text x="346" y="116.6">2</text>
<text x="346" y="119.1">6</text>
<text x="363.8" y="116.6">1</text>
<text x="363.8" y="119.1">4</text>
<text x="31" y="122.9">1</text>
<text x="54.6" y="122.9">15</text>
<text x="73" y="120.4">2</text>
<text x="73" y="122.9">3</text>
<text x="346" y="121.7">7</text>
<text x="363.8" y="121.7">3</text>
<text x="31" y="130.6">2</text>
<text x="31" y="128">3</text>
<text x="55.2" y="128">5</text>
<text x="55.2" y="130.6">6</text>
<text x="72.3" y="130.6">10</text>
<text x="73" y="128">9</text>
<text x="105.2" y="130.2" transform="rotate(-90 105.2 130.2)">3</text>
<text x="355.3" y="126.4" transform="rotate(-90 355.3 126.4)">8</text>
<text x="22.6" y="137.9" transform="rotate(-90 22.6 137.9)">6</text>
<text x="25.1" y="137.9" transform="rotate(-90 25.1 137.9)">5</text>
<text x="31" y="133.1">4</text>
<text x="72.3" y="133.1">11</text>
<text x="72.3" y="135.6">12</text>
<text x="98.4" y="133.1">1</text>
<text x="105.2" y="137.9" transform="rotate(-90 105.2 137.9)">2</text>
<text x="72.3" y="138.2">13</text>
<text x="72.3" y="140.7">14</text>
<text x="105.2" y="142.9" transform="rotate(-90 105.2 142.9)">2</text>
<text x="213.1" y="139.1" transform="rotate(-90 213.1 139.1)">2</text>
<text x="226" y="142">25</text>
<text x="64.5" y="145.5" transform="rotate(-90 64.5 145.5)">1</text>
<text x="98.4" y="145.8">1</text>
<text x="198.7" y="147.1">4</text>
<text x="198.7" y="149.6">5</text>
<text x="226" y="147.1">24</text>
<text x="226" y="149.6">34</text>
<text x="226" y="144.5">35</text>
<text x="105.2" y="150.6" transform="rotate(-90 105.2 150.6)">3</text>
<text x="226" y="152.1">26</text>
<text x="226" y="154.7">29</text>
<text x="226" y="157.2">14</text>
<text x="226" y="159.8">16</text>
<text x="226" y="162.3">13</text>
<text x="226" y="164.8">23</text>
<text x="226" y="167.4">27</text>
<text x="198.1" y="172.5">21</text>
<text x="226" y="169.9">28</text>
<text x="226" y="172.5">30</text>
<text x="198.1" y="177.5">17</text>
<text x="198.1" y="175">22</text>
<text x="226" y="175">31</text>
<text x="226" y="177.5">33</text>
<text x="57.1" y="181.4">1</text>
<text x="57.1" y="183.9">2</text>
<text x="198.1" y="180.1">18</text>
<text x="198.1" y="185.2">19</text>
<text x="198.1" y="182.6">20</text>
<text x="226" y="185.2">10</text>
<text x="226" y="180.1">36</text>
<text x="226" y="182.6">37</text>
<text x="57.1" y="186.4">3</text>
<text x="57.1" y="189">4</text>
<text x="226" y="187.7">11</text>
<text x="226" y="190.2">12</text>
<text x="226.6" y="197.9">6</text>
<text x="226.6" y="192.8">8</text>
<text x="226.6" y="195.3">9</text>
<text x="226.6" y="200.4">7</text>
<text x="213.1" y="207.7" transform="rotate(-90 213.1 207.7)">1</text>
<text x="57.1" y="216.9">1</text>
<text x="57.1" y="219.5">2</text>
<text x="57.1" y="222">3</text>
<text x="57.1" y="224.5">4</text>
<text x="57.1" y="255">1</text>
<text x="57.1" y="257.6">2</text>
<text x="57.1" y="260.1">3</text>
<text x="57.1" y="262.6">4</text>
</g>
<g font-size="1.8" fill="#0000c2">
<text x="50.9" y="173.3">CO2</text>
<text x="55.9" y="173.3">SENSOR</text>
<text x="52.6" y="207.6">AIR QUALITY</text>
<text x="54.1" y="251.5">J4</text>
<text x="49.2" y="252.1">OLED SCREEN</text>
</g>
<g font-size="1.4" fill="#a90000">
<text x="327.1" y="39.1">1</text>
<text x="357.5" y="39.1">8</text>
<text x="327.1" y="42.9">2</text>
<text x="327.1" y="46.7">3</text>
<text x="327.1" y="50.5">4</text>
<text x="357.5" y="50.5">5</text>
</g>
<g font-size="1.4" fill="#006464">
<text x="331.2" y="40.1">VS</text>
<text x="347.8" y="40.1">COMMON</text>
<text x="331.2" y="43.9">-IN</text>
<text x="331.2" y="47.7">-V</text>
<text x="331.2" y="51.5">1MOHM_FB</text>
<text x="348.6" y="51.5">OUTPUT</text>
</g>
</svg>
